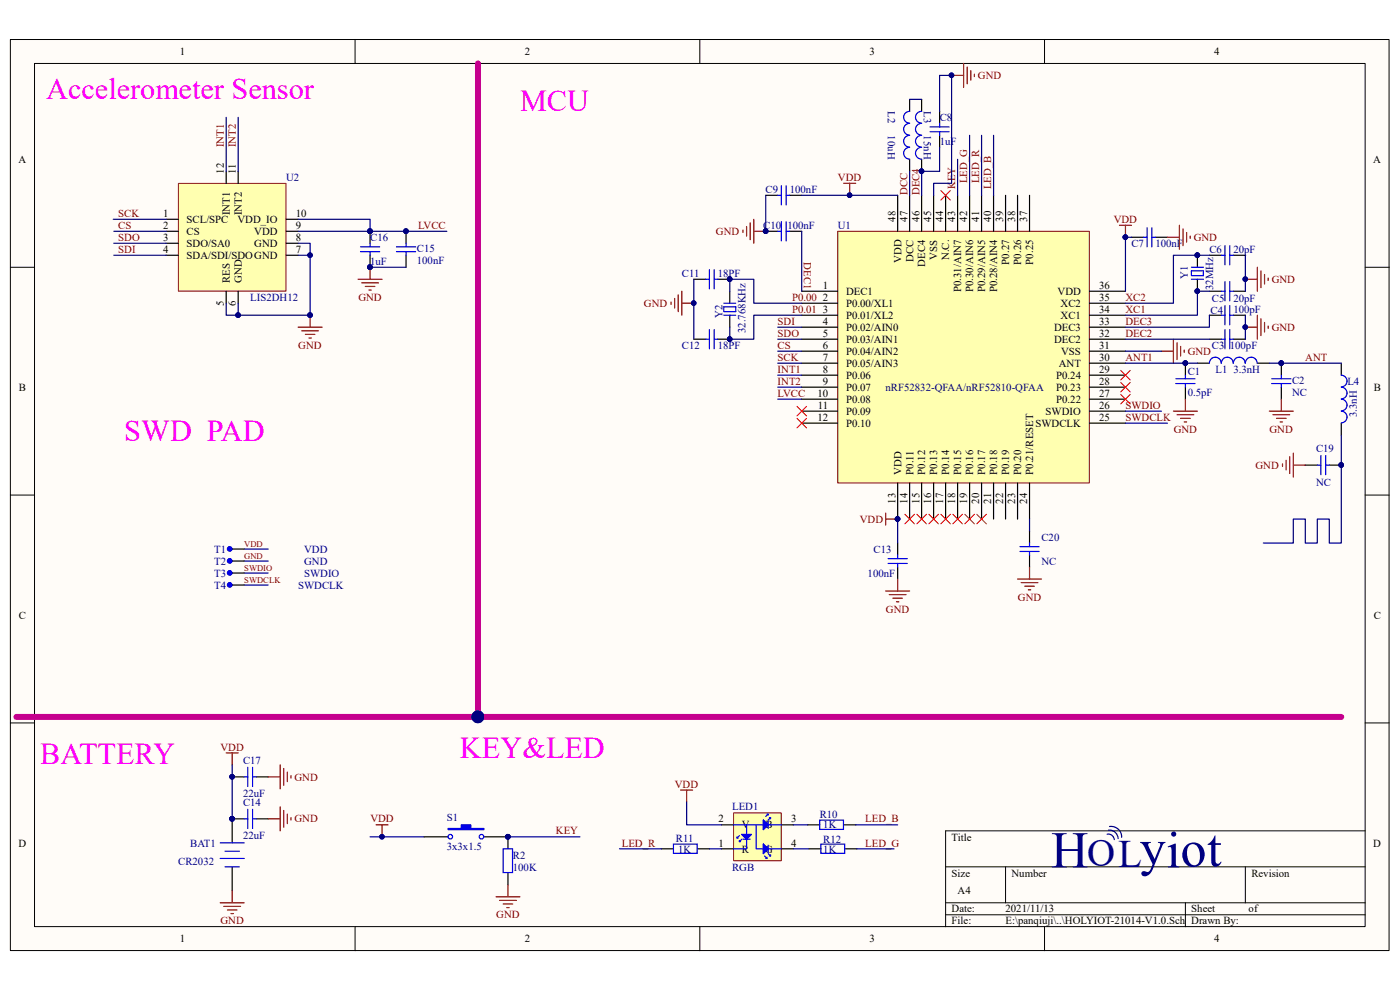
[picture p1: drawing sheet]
<svg xmlns="http://www.w3.org/2000/svg" width="297mm" height="210mm" viewBox="0 0 297 210" stroke-linecap="round" stroke-linejoin="round" font-family="sans-serif">
<path d="M2.2 8.4h292.5v193.2h-292.5z" fill="#fffcf8"/>
<path d="M2.2 8.4h292.5v193.2h-292.5z" fill="none" stroke="#000" stroke-width=".21"/>
<path d="M7.4 13.5h282.2v183.1h-282.2z" fill="#fffcf8"/>
<g fill="none" stroke="#000" stroke-width=".21">
<path d="M7.3 13.5h282.3v183.1h-282.3zM75.3 8.4v5.1M148.5 8.4v5.1M221.6 8.4v5.1M2.2 56.7h5.1M289.6 56.7h5.1M2.2 105h5.1M289.6 105h5.1M2.2 153.3h5.1M289.6 153.3h5.1M289.6 176.2h-89v20.4M75.3 196.6v5.1"/>
<path d="M148.5 196.6v5.1M200.6 183.9h89M200.6 191.5h89M200.6 194h89M213.3 183.9v7.6M221.6 196.6v5.1M251.5 191.5v5.1M264.2 183.9v7.6"/>
</g>
<path d="M177.8 49.1h53.3v53.3h-53.3z" fill="#ffffb0"/>
<path d="M177.7 49.1h53.4v53.3h-53.4z" fill="none" stroke="#800000" stroke-width=".21"/>
<g fill="none" stroke="#000" stroke-width=".25">
<path d="M193 21.1v2.5M193 33.8v2.5M195.5 21.1v2.5M195.5 33.8v2.5M199.3 23.6v2.6M199.3 28.7v2.6M147.2 59.2h2.5M152.3 59.2h2.5M162.4 49.1h2.6M162.4 41.4h2.6M167.5 49.1h2.6M167.5 41.4h2.6"/>
<path d="M190.4 41.4v7.7M193 41.4v7.7M195.5 41.4v7.7M198.1 41.4v7.7M200.6 41.4v7.7M203.1 41.4v7.7M205.7 41.4v7.7M208.2 41.4v7.7M210.8 41.4v7.7M213.3 41.4v7.7M215.9 41.4v7.7M218.4 41.4v7.7"/>
<path d="M240 50.3h2.6M245.1 50.3h2.6M254 54.1v2.6M254 59.2v2.6M256.6 54.1h2.5M261.7 54.1h2.5M147.2 72h2.5M152.3 72h2.5M154.8 61.8v2.5M154.8 66.9v2.5M170.1 61.8h7.6M170.1 64.3h7.6"/>
<path d="M170.1 66.9h7.6M170.1 69.4h7.6M170.1 72h7.6M170.1 74.5h7.6M170.1 77h7.6M170.1 79.6h7.6M231.1 61.8h7.7M231.1 64.3h7.7M231.1 66.9h7.7M231.1 69.4h7.7M231.1 72h7.7M231.1 74.5h7.7"/>
<path d="M231.1 77h7.7M231.1 79.6h7.7M251.5 77v2.6M254 77h2.6M256.6 61.8h2.5M256.6 66.9h2.5M256.6 72h2.5M261.7 61.8h2.5M261.7 66.9h2.5M261.7 72h2.5M266.7 77h2.6M271.8 77v2.6"/>
<path d="M170.1 82.1h7.6M170.1 84.7h7.6M170.1 87.2h7.6M170.1 89.8h7.6M231.1 82.1h7.7M231.1 84.7h7.7M231.1 87.2h7.7M231.1 89.8h7.7M251.5 82.1v2.6M271.8 82.1v2.6M190.4 102.5v7.6M190.4 115.2v2.5"/>
<path d="M193 102.5v7.6M195.5 102.5v7.6M198.1 102.5v7.6M200.6 102.5v7.6M203.1 102.5v7.6M205.7 102.5v7.6M208.2 102.5v7.6M210.8 102.5v7.6M213.3 102.5v7.6M215.9 102.5v7.6M218.4 102.5v7.6M190.4 120.3v2.5"/>
</g>
<g fill="#000080" stroke="#000080" stroke-width=".21">
<circle cx="190.4" cy="110.1" r=".48"/>
<circle cx="195.5" cy="36.3" r=".48"/>
<circle cx="251.4" cy="77" r=".48"/>
<circle cx="162.4" cy="49" r=".48"/>
<circle cx="271.8" cy="77" r=".48"/>
<circle cx="264.2" cy="69.4" r=".48"/>
<circle cx="264.2" cy="59.2" r=".48"/>
<circle cx="238.7" cy="50.3" r=".48"/>
<circle cx="201.9" cy="16" r=".48"/>
<circle cx="154.8" cy="59.2" r=".48"/>
<circle cx="154.8" cy="71.9" r=".48"/>
<circle cx="147.2" cy="64.3" r=".48"/>
<circle cx="180.2" cy="41.4" r=".48"/>
<circle cx="254" cy="54.1" r=".48"/>
<circle cx="254" cy="61.8" r=".48"/>
</g>
<g fill="none" stroke="#00f" stroke-width=".25">
<path d="M165.8 39.4v4.1M166.8 39.4v4.1M193 31.3a1.25 1.25 0 0 0-1.3 1.2 1.25 1.25 0 0 0 1.3 1.2M193 28.7a1.25 1.25 0 0 0-1.3 1.3 1.25 1.25 0 0 0 1.3 1.2M193 26.2a1.25 1.25 0 0 0-1.3 1.2 1.25 1.25 0 0 0 1.3 1.3M193 23.6a1.25 1.25 0 0 0-1.3 1.3 1.25 1.25 0 0 0 1.3 1.2M195.5 31.3a1.25 1.25 0 0 0-1.3 1.2 1.25 1.25 0 0 0 1.3 1.2M195.5 28.7a1.25 1.25 0 0 0-1.3 1.3 1.25 1.25 0 0 0 1.3 1.2M195.5 26.2a1.25 1.25 0 0 0-1.3 1.2 1.25 1.25 0 0 0 1.3 1.3M195.5 23.6a1.25 1.25 0 0 0-1.3 1.3 1.25 1.25 0 0 0 1.3 1.2M197.3 26.9h4.1M197.3 27.9h4.1"/>
<path d="M199.3 26.2v.7M199.3 27.9v.8M149.7 59.2h.8M150.5 57.2v4.1M151.5 57.2v4.1M151.5 59.2h.8M165 49.1h.8M165 41.4h.8M165.8 47v4.1M166.8 47v4.1M166.8 49.1h.7M166.8 41.4h.7"/>
<path d="M242.6 50.3h.7M243.3 48.3v4.1M244.4 48.3v4.1M244.4 50.3h.7M252.7 57.5h2.6v1h-2.6zM252.7 59.2h2.6M252.7 56.7h2.6M259.1 54.1h.8M259.9 52.1v4.1M259.9 59.7v4.1M260.9 52.1v4.1M260.9 59.7v4.1"/>
<path d="M260.9 54.1h.8M149.7 72h.8M150.5 69.9v4.1M151.5 72h.8M151.5 69.9v4.1M153.5 65.1h2.6v1h-2.6zM153.5 66.9h2.6M153.5 64.3h2.6M251.5 79.6v.7M259.1 77a1.25 1.25 0 0 0-1.3-1.2 1.25 1.25 0 0 0-1.2 1.2M259.1 72h.8M259.1 66.9h.8"/>
<path d="M259.1 61.8h.8M259.9 64.8v4.1M259.9 69.9v4.1M260.9 64.8v4.1M260.9 69.9v4.1M260.9 72h.8M260.9 66.9h.8M260.9 61.8h.8M261.6 77a1.25 1.25 0 0 0-1.2-1.2 1.25 1.25 0 0 0-1.3 1.2M264.1 77a1.25 1.25 0 0 0-1.2-1.2 1.25 1.25 0 0 0-1.2 1.2M266.7 77a1.25 1.25 0 0 0-1.3-1.2 1.25 1.25 0 0 0-1.2 1.2M271.8 79.6v.7"/>
<path d="M249.4 81.4h4.1M249.4 80.3h4.1M251.5 81.4v.7M269.8 81.4h4.1M269.8 80.3h4.1M271.8 81.4v.7M188.4 119.5h4.1M188.4 118.5h4.1M190.4 117.7v.8M190.4 119.5v.8"/>
</g>
<g fill="none" stroke="#800000" stroke-width=".25">
<path d="M201.9 16h2.5M204.4 13.5v5M205.2 14.2v3.6M205.9 15v2M206.7 15.7v.5M179 38.9h2.5M180.3 38.9v2.5M157.6 48.8v.5M158.4 48v2.1M159.1 47.3v3.5M159.9 46.5v5.1M159.9 49.1h2.5"/>
<path d="M237.5 47.8h2.5M238.8 47.8v2.5M247.7 50.3h2.5M250.2 47.8v5.1M251 48.6v3.5M251.7 49.3v2.1M252.5 50.1v.5M264.2 59.2h2.5M266.7 56.7v5.1M267.5 57.5v3.5M268.3 58.2v2.1M269 59v.5"/>
<path d="M142.4 64.1v.5M143.1 63.3v2M143.9 62.5v3.6M144.6 61.8v5.1M144.6 64.3h2.6M246.4 74.5h2.5M248.9 72v5M249.7 72.7v3.6M250.5 73.5v2M251.2 74.2v.5M264.2 69.4h2.5M266.7 66.9v5.1"/>
<path d="M267.5 67.6v3.6M268.3 68.4v2M269 69.2v.5M248.9 87.2h5.1M249.7 88h3.6M250.5 88.7h2M251.2 89.5h.5M251.5 84.7v2.5M269.3 87.2h5.1M270 88h3.6M270.8 88.7h2M271.6 89.5h.5"/>
<path d="M271.8 84.7v2.5M187.9 108.8v2.6M187.9 110.1h2.5M187.9 125.4h5.1M188.6 126.1h3.6M189.4 126.9h2M190.2 127.7h.5M190.4 122.8v2.6"/>
</g>
<path d="M37.9 38.9h22.8v22.9h-22.8z" fill="#ffffb0"/>
<path d="M37.8 38.9h22.9v22.9h-22.9z" fill="none" stroke="#800000" stroke-width=".21"/>
<g fill="none" stroke="#000" stroke-width=".25">
<path d="M48 36.3v2.6M50.5 36.3v2.6M35.3 46.5h2.5M35.3 49.1h2.5M35.3 51.6h2.5M35.3 54.1h2.5M60.7 46.5h2.5M60.7 49.1h2.5M60.7 51.6h2.5M60.7 54.1h2.5M78.5 49.1v2.5M78.5 54.1v2.6"/>
<path d="M86.1 49.1v2.5M86.1 54.1v2.6M48 61.8v2.5M50.5 61.8v2.5M51.8 173.7h-2.5v5.1M54.3 173.7h2.6M90 177.5h5M102.7 177.5h5.1v2.6M49.3 183.9v5.1M107.8 185.1v2.6"/>
</g>
<g fill="none" stroke="#800000" stroke-width=".25">
<path d="M76 59.2h5.1M76.7 60h3.6M78.5 56.7v2.5M63.2 69.4h5.1M64 70.2h3.6M64.8 70.9h2M65.5 71.7h.5M65.8 66.9v2.5M77.5 60.8h2M78.3 61.5h.5M48 159.7h2.5M49.3 159.7v2.6"/>
<path d="M56.9 173.7h2.5M59.4 171.2v5M60.2 171.9v3.6M61 172.7v2M61.7 173.4v.6M79.8 175h2.5M81.1 175v2.5M46.7 191.5h5.1M47.5 192.3h3.5M48.2 193h2.1M49 193.8h.5M49.3 189v2.5"/>
<path d="M105.2 190.2h5.1M106 191h3.5M106.7 191.8h2.1M107.5 192.5h.5M107.8 187.7v2.5"/>
</g>
<g fill="#000080" stroke="#000080" stroke-width=".21">
<circle cx="65.8" cy="66.8" r=".48"/>
<circle cx="86.1" cy="49" r=".48"/>
<circle cx="78.5" cy="49" r=".48"/>
<circle cx="78.5" cy="56.7" r=".48"/>
<circle cx="107.7" cy="177.5" r=".48"/>
<circle cx="81" cy="177.5" r=".48"/>
<circle cx="49.2" cy="173.7" r=".48"/>
</g>
<g fill="none" stroke="#00f" stroke-width=".25">
<path d="M76.5 53.4h4M76.5 52.4h4M78.5 51.6v.8M78.5 53.4v.7M84.1 53.4h4.1M84.1 52.4h4.1M86.1 51.6v.8M86.1 53.4v.7M46.7 178.8h5.1M51.8 173.7h.8M52.6 171.7v4M53.6 171.7v4"/>
<path d="M53.6 173.7h.7M46.7 182.1h5.1M47.7 180.6h3.1M47.7 183.9h3.1M106.7 180.1h2v5h-2z"/>
</g>
<path d="M199.6 40.4l2 2M201.6 40.4l-2 2M237.7 78.6l2.1 2M239.8 78.6l-2.1 2M169.1 86.2l2 2M169.1 88.7l2 2.1M171.1 86.2l-2 2M171.1 88.7l-2 2.1M237.7 83.7l2.1 2M237.7 81.1l2.1 2M239.8 83.7l-2.1 2M239.8 81.1l-2.1 2" fill="none" stroke="#f00" stroke-width=".21"/>
<path d="M95 175.7h2.8v-.7h2.1v.7h2.8v.3h-7.7z" fill-rule="evenodd" fill="#00f"/>
<g fill="none" stroke="#00f" stroke-width=".25">
<path d="M216.4 117h4M216.4 116h4M218.4 115.2v.8M218.4 117v.7M95 175.7h2.8v-.7h2.1v.7h2.8v.3h-7.7zM142.9 179h5v2h-5zM173.9 174h5v1.9h-5zM174.2 179h5v2h-5z"/>
<circle cx="95.5" cy="177.5" r=".48"/>
<circle cx="102.1" cy="177.5" r=".48"/>
</g>
<circle cx="107.7" cy="177.5" r=".48" fill="#000080" stroke="#000080" stroke-width=".21"/>
<path d="M234.9 177l.1-.1a1.25 1.25 0 0 1 1.4 1.2M235.1 176.1a1.8 1.8 0 0 1 2.1 1.8M235.4 175.3a2.23 2.23 0 0 1 2.5 2.3" fill="none" stroke="#000080" stroke-width=".25"/>
<path d="M218.4 112.7v2.5M218.4 117.7v2.6M171.4 175h2.5M179 175h2.5M140.3 180.1h2.6M148 180.1h2.5M171.6 180.1h2.6M179.2 180.1h2.6" fill="none" stroke="#000" stroke-width=".25"/>
<path d="M215.9 122.8h5.1M216.6 123.6h3.6M217.4 124.4h2M218.2 125.1h.5M218.4 120.3v2.5M144.4 167.6h2.5M145.7 167.6v2.5" fill="none" stroke="#800000" stroke-width=".25"/>
<path d="M155.7 172.5h10v10.1h-10z" fill="#ffffb0"/>
<path d="M155.6 172.4h10.1v10.2h-10.1z" fill="none" stroke="#800000" stroke-width=".21"/>
<path d="M153 175h2.6M165.8 175h2.5M153 180.1h2.6M165.8 180.1h2.5" fill="none" stroke="#000" stroke-width=".25"/>
<g fill="none" stroke="#00f" stroke-width=".25">
<path d="M155.6 175h2.8v5.1h-2.8M156.3 177.5v.3h.3M156.9 178.3v.2h.2M156.9 177.3l-.6 .5M157.4 177h2l-1 1zM157.4 178l-.5 .5M157.6 178h1.5M158.4 175h7.4M160.4 175v5.1h5.4M161.9 174l1.1 1-1.1 1zM161.9 179l1.1 1.1-1.1 1zM162.7 172.7h.3v.2"/>
<path d="M163 174.2v1.5M163 179.3v1.5M163 172.7l-.6 .5M163.2 173.4h.3v.3M163.5 173.4l-.5 .6M162.2 181.6l.5 .5M162.7 181.8v.3h-.3M163 181.1l.5 .5M163.5 181.3v.3h-.3"/>
</g>
<path d="M161.9 174l1.1 1-1.1 1z" fill="#00f"/>
<path d="M161.9 174l1.1 1-1.1 1z" fill="none" stroke="#00f" stroke-width=".21"/>
<path d="M157.4 177h2l-1 1z" fill="#00f"/>
<path d="M157.4 177h2l-1 1z" fill="none" stroke="#00f" stroke-width=".21"/>
<path d="M161.9 179l1.1 1.1-1.1 1z" fill="#00f"/>
<path d="M161.9 179l1.1 1.1-1.1 1z" fill="none" stroke="#00f" stroke-width=".21"/>
<g fill="none" stroke="#f00" stroke-width=".21">
<path d="M192 109.1l2 2M194 109.1l-2 2M194.5 109.1l2 2M196.5 109.1l-2 2M197 109.1l2.1 2M199.1 109.1l-2.1 2M199.6 109.1l2 2M201.6 109.1l-2 2M202.1 109.1l2.1 2M204.2 109.1l-2.1 2M204.7 109.1l2 2M206.7 109.1l-2 2"/>
<path d="M207.2 109.1l2.1 2M209.3 109.1l-2.1 2"/>
</g>
<path d="M284.5 77v2.6M276.9 98.7h2.6M282 98.7h2.5M284.5 89.8v2.5M49.3 116.5h2.5M49.3 119h2.5M49.3 121.6h2.5M49.3 124.1h2.5M49.3 164.8h2.5M54.3 164.8h2.6" fill="none" stroke="#000" stroke-width=".25"/>
<path d="M284.5 79.6a1.25 1.25 0 0 1 1.3 1.2 1.25 1.25 0 0 1-1.3 1.3M279.5 98.7h.7M280.2 96.6v4.1M281.2 96.6v4.1M281.2 98.7h.8M284.5 82.1a1.25 1.25 0 0 1 1.3 1.3 1.25 1.25 0 0 1-1.3 1.2M284.5 84.7a1.25 1.25 0 0 1 1.3 1.2 1.25 1.25 0 0 1-1.3 1.3M284.5 87.2a1.25 1.25 0 0 1 1.3 1.3 1.25 1.25 0 0 1-1.3 1.2M51.8 164.8h.8M52.6 162.8v4M53.6 162.8v4M53.6 164.8h.7" fill="none" stroke="#00f" stroke-width=".25"/>
<g fill="#000080" stroke="#000080" stroke-width=".21">
<circle cx="284.5" cy="98.6" r=".48"/>
<circle cx="49.2" cy="164.8" r=".48"/>
<circle cx="271.8" cy="77" r=".48"/>
<circle cx="251.4" cy="77" r=".48"/>
<circle cx="254" cy="54.1" r=".48"/>
<circle cx="81" cy="177.5" r=".48"/>
<circle cx="50.5" cy="66.8" r=".48"/>
<circle cx="65.8" cy="54.1" r=".48"/>
<circle cx="78.5" cy="56.7" r=".48"/>
<circle cx="154.8" cy="71.9" r=".48"/>
<circle cx="147.2" cy="64.3" r=".48"/>
<circle cx="190.4" cy="110.1" r=".48"/>
<circle cx="180.2" cy="41.4" r=".48"/>
<circle cx="162.4" cy="49" r=".48"/>
<circle cx="238.7" cy="50.3" r=".48"/>
<circle cx="264.2" cy="69.4" r=".48"/>
<circle cx="264.2" cy="59.2" r=".48"/>
<circle cx="107.7" cy="177.5" r=".48"/>
<circle cx="49.2" cy="173.7" r=".48"/>
<circle cx="201.9" cy="16" r=".48"/>
<circle cx="254" cy="61.8" r=".48"/>
<circle cx="65.8" cy="66.8" r=".48"/>
<circle cx="195.5" cy="36.3" r=".48"/>
<circle cx="78.5" cy="49" r=".48"/>
<circle cx="86.1" cy="49" r=".48"/>
<circle cx="154.8" cy="59.2" r=".48"/>
<circle cx="101.4" cy="152.1" r="1.25"/>
</g>
<path d="M272.1 98.4v.5M272.8 97.6v2.1M273.6 96.9v3.5M274.4 96.1v5.1M274.4 98.7h2.5M56.9 164.8h2.5M59.4 162.3v5M60.2 163v3.6M61 163.8v2M61.7 164.5v.5" fill="none" stroke="#800000" stroke-width=".25"/>
<g fill="none" stroke="#000080" stroke-width=".25">
<path d="M48 24.9v11.4M50.5 24.9v11.4M193 36.3v5.1M193 21.1h2.5M199.3 23.6v-7.6h2.6v22.9h-3.8v2.5M199.3 31.3v5h-3.8v5.1M203.1 33.8v7.6M205.7 28.7v12.7M208.2 28.7v12.7M210.8 28.7v12.7M24 46.5h11.3M24.1 51.6h11.2"/>
<path d="M24.2 54.1h11.1M24.2 49.1h11.1M63.2 51.6h2.6v15.3h-15.3M63.2 46.5h15.3v2.6M63.2 54.1h2.6M63.2 49.1h15.3M78.5 49.1h16.3M78.5 56.7h7.6M147.2 59.2v12.8M162.4 41.4v7.7M170.1 41.4h20.3M170.1 49.1v12.7"/>
<path d="M240 50.3h-1.2v11.5M256.6 54.1h-7.7v10.2h-10.1M264.2 54.1v7.7M48 64.3v2.6h2.5M50.5 64.3v2.6M154.8 61.8v-2.6h5.1v5.1h10.2M165 72h5.1M165 74.5h5.1M165 69.4h5.1M165 77h5.1M165 79.6h5.1M170.1 66.9h-10.2v5.1h-5.1v-2.6"/>
<path d="M238.8 77h15.2M238.8 72h17.8M238.8 74.5h7.6M256.6 66.9v2.5h-17.8M256.6 61.8h-2.6v5.1h-15.2M264.2 66.9v5.1M269.3 77h15.2M165 84.7h5.1M165 82.1h5.1M238.8 87.2h7.6M238.8 89.8h8.9M284.5 92.3v22.9h-2.5v-5.1h-2.5v5.1h-2.6v-5.1h-2.5v5.1h-6.4"/>
<path d="M51.8 116.5h5.1M51.8 119h5.1M190.4 110.1v5.1M218.4 110.1v2.6M51.8 121.6h5.1M51.8 124.1h5.1M49.3 162.3v11.4M78.5 177.5h11.5M107.8 177.5h15.2M145.7 170.1v4.9h7.3M168.3 175h3.1M181.5 175h8.9"/>
<path d="M131.4 180.1h8.9M150.5 180.1h2.5M168.3 180.1h3.3M181.8 180.1h7.9"/>
</g>
<path d="M101.4 13.5v138.6M3.5 152.1h281" fill="none" stroke="#c5008e" stroke-width="1.3"/>
<g fill="#00f" stroke="#00f" stroke-width=".25">
<path d="M48.5 116a.49 .49 0 0 1 .7 .5l-.5-.1 .5 .1a.48 .48 0 0 1-.7 .4 .48 .48 0 0 1 0-.9z" fill-rule="evenodd"/>
<path d="M48.5 118.6a.49 .49 0 0 1 .7 .4h-.5h.5a.48 .48 0 0 1-.7 .4 .48 .48 0 0 1 0-.8z" fill-rule="evenodd"/>
<path d="M48.5 121.1a.49 .49 0 0 1 .7 .5l-.5-.1 .5 .1a.48 .48 0 0 1-.7 .3 .48 .48 0 0 1 0-.8z" fill-rule="evenodd"/>
<path d="M48.5 123.7a.49 .49 0 0 1 .7 .4h-.5h.5a.48 .48 0 0 1-.7 .4 .48 .48 0 0 1 0-.8z" fill-rule="evenodd"/>
</g>
<g font-size="11" fill="#000080">
<text x="223" y="184">H</text>
<text x="241.8" y="183.5">yiot</text>
</g>
<text font-size="8.3" fill="#000080" x="230.6" y="183.6">OL</text>
<g font-size="6.4" fill="#f0f">
<text x="9.8" y="21">Accelerometer Sensor</text>
<text x="110.3" y="23.5">MCU</text>
<text x="26.4" y="93.5">SWD PAD</text>
<text x="97.6" y="160.9">KEY&amp;LED</text>
<text x="8.6" y="162.1">BATTERY</text>
</g>
<g font-size="2.3">
<text x="38.2" y="11.7">1</text>
<text x="111.3" y="11.7">2</text>
<text x="184.4" y="11.7">3</text>
<text x="257.6" y="11.7">4</text>
<text x="3.9" y="34.6">A</text>
<text x="291.3" y="34.6">A</text>
<text x="47.5" y="36.9" transform="rotate(-90 47.5 36.9)">12</text>
<text x="50" y="36.9" transform="rotate(-90 50 36.9)">11</text>
<text x="34.6" y="46">1</text>
<text x="39.6" y="47.3">SCL/SPC</text>
<text x="48.8" y="45.6" transform="rotate(-90 48.8 45.6)">INT1</text>
<text x="50.4" y="47.3">VDD_IO</text>
<text x="51.3" y="45.6" transform="rotate(-90 51.3 45.6)">INT2</text>
<text x="62.7" y="46">10</text>
<text x="190" y="47" transform="rotate(-90 190 47)">48</text>
<text x="192.5" y="47" transform="rotate(-90 192.5 47)">47</text>
<text x="195" y="47" transform="rotate(-90 195 47)">46</text>
<text x="197.6" y="47" transform="rotate(-90 197.6 47)">45</text>
<text x="200.1" y="47" transform="rotate(-90 200.1 47)">44</text>
<text x="202.6" y="47" transform="rotate(-90 202.6 47)">43</text>
<text x="205.2" y="47" transform="rotate(-90 205.2 47)">42</text>
<text x="207.7" y="47" transform="rotate(-90 207.7 47)">41</text>
<text x="210.3" y="47" transform="rotate(-90 210.3 47)">40</text>
<text x="212.8" y="47" transform="rotate(-90 212.8 47)">39</text>
<text x="215.4" y="47" transform="rotate(-90 215.4 47)">38</text>
<text x="217.9" y="47" transform="rotate(-90 217.9 47)">37</text>
<text x="34.6" y="48.6">2</text>
<text x="34.6" y="51.1">3</text>
<text x="34.6" y="53.6">4</text>
<text x="39.6" y="49.8">CS</text>
<text x="39.6" y="52.4">SDO/SA0</text>
<text x="53.9" y="52.4">GND</text>
<text x="53.9" y="49.8">VDD</text>
<text x="62.7" y="53.6">7</text>
<text x="62.7" y="51.1">8</text>
<text x="62.7" y="48.6">9</text>
<text x="39.6" y="54.9">SDA/SDI/SDOGND</text>
<text x="48.8" y="60" transform="rotate(-90 48.8 60)">RES</text>
<text x="51.3" y="60" transform="rotate(-90 51.3 60)">GND</text>
<text x="191.2" y="55.8" transform="rotate(-90 191.2 55.8)">VDD</text>
<text x="193.8" y="55.6" transform="rotate(-90 193.8 55.6)">DCC</text>
<text x="196.3" y="56.6" transform="rotate(-90 196.3 56.6)">DEC4</text>
<text x="198.8" y="55.1" transform="rotate(-90 198.8 55.1)">VSS</text>
<text x="201.4" y="55.2" transform="rotate(-90 201.4 55.2)">N.C.</text>
<text x="214.1" y="56.1" transform="rotate(-90 214.1 56.1)">P0.27</text>
<text x="216.7" y="56.1" transform="rotate(-90 216.7 56.1)">P0.26</text>
<text x="219.2" y="56.1" transform="rotate(-90 219.2 56.1)">P0.25</text>
<text x="47.5" y="65" transform="rotate(-90 47.5 65)">5</text>
<text x="50" y="65" transform="rotate(-90 50 65)">6</text>
<text x="174.5" y="61.3">1</text>
<text x="174.5" y="63.8">2</text>
<text x="179.5" y="62.6">DEC1</text>
<text x="179.5" y="65.1">P0.00/XL1</text>
<text x="203.9" y="62" transform="rotate(-90 203.9 62)">P0.31/AIN7</text>
<text x="206.5" y="62" transform="rotate(-90 206.5 62)">P0.30/AIN6</text>
<text x="209" y="62" transform="rotate(-90 209 62)">P0.29/AIN5</text>
<text x="211.5" y="62" transform="rotate(-90 211.5 62)">P0.28/AIN4</text>
<text x="224.4" y="62.6">VDD</text>
<text x="225" y="65.1">XC2</text>
<text x="233.2" y="63.8">35</text>
<text x="233.2" y="61.3">36</text>
<text x="174.5" y="66.4">3</text>
<text x="174.5" y="68.9">4</text>
<text x="174.5" y="71.5">5</text>
<text x="179.5" y="67.6">P0.01/XL2</text>
<text x="179.5" y="70.2">P0.02/AIN0</text>
<text x="223.6" y="70.2">DEC3</text>
<text x="225" y="67.6">XC1</text>
<text x="233.2" y="71.5">32</text>
<text x="233.2" y="68.9">33</text>
<text x="233.2" y="66.4">34</text>
<text x="174.5" y="74">6</text>
<text x="174.5" y="76.5">7</text>
<text x="179.5" y="72.7">P0.03/AIN1</text>
<text x="179.5" y="75.3">P0.04/AIN2</text>
<text x="179.5" y="77.8">P0.05/AIN3</text>
<text x="223.6" y="72.7">DEC2</text>
<text x="224.6" y="77.8">ANT</text>
<text x="225.1" y="75.3">VSS</text>
<text x="233.2" y="76.5">30</text>
<text x="233.2" y="74">31</text>
<text x="4" y="82.9">B</text>
<text x="174.5" y="79.1">8</text>
<text x="174.5" y="81.6">9</text>
<text x="179.5" y="80.3">P0.06</text>
<text x="179.5" y="82.9">P0.07</text>
<text x="224.1" y="82.9">P0.23</text>
<text x="224.1" y="80.3">P0.24</text>
<text x="233.2" y="81.6">28</text>
<text x="233.2" y="79.1">29</text>
<text x="291.4" y="82.9">B</text>
<text x="173.4" y="84.2">10</text>
<text x="173.4" y="89.3">12</text>
<text x="173.5" y="86.7">11</text>
<text x="179.5" y="85.4">P0.08</text>
<text x="179.5" y="88">P0.09</text>
<text x="221.8" y="88">SWDIO</text>
<text x="224.1" y="85.4">P0.22</text>
<text x="233.2" y="89.3">25</text>
<text x="233.2" y="86.7">26</text>
<text x="233.2" y="84.2">27</text>
<text x="179.5" y="90.6">P0.10</text>
<text x="219.7" y="90.6">SWDCLK</text>
<text x="191.2" y="100.7" transform="rotate(-90 191.2 100.7)">VDD</text>
<text x="193.8" y="100.7" transform="rotate(-90 193.8 100.7)">P0.11</text>
<text x="196.3" y="100.7" transform="rotate(-90 196.3 100.7)">P0.12</text>
<text x="198.8" y="100.7" transform="rotate(-90 198.8 100.7)">P0.13</text>
<text x="201.4" y="100.7" transform="rotate(-90 201.4 100.7)">P0.14</text>
<text x="203.9" y="100.7" transform="rotate(-90 203.9 100.7)">P0.15</text>
<text x="206.5" y="100.7" transform="rotate(-90 206.5 100.7)">P0.16</text>
<text x="209" y="100.7" transform="rotate(-90 209 100.7)">P0.17</text>
<text x="211.5" y="100.7" transform="rotate(-90 211.5 100.7)">P0.18</text>
<text x="214.1" y="100.7" transform="rotate(-90 214.1 100.7)">P0.19</text>
<text x="216.7" y="100.7" transform="rotate(-90 216.7 100.7)">P0.20</text>
<text x="219.2" y="100.7" transform="rotate(-90 219.2 100.7)">P0.21/RESET</text>
<text x="190" y="106.8" transform="rotate(-90 190 106.8)">13</text>
<text x="192.5" y="106.8" transform="rotate(-90 192.5 106.8)">14</text>
<text x="195" y="106.8" transform="rotate(-90 195 106.8)">15</text>
<text x="197.6" y="106.8" transform="rotate(-90 197.6 106.8)">16</text>
<text x="200.1" y="106.8" transform="rotate(-90 200.1 106.8)">17</text>
<text x="202.6" y="106.8" transform="rotate(-90 202.6 106.8)">18</text>
<text x="205.2" y="106.8" transform="rotate(-90 205.2 106.8)">19</text>
<text x="207.7" y="106.8" transform="rotate(-90 207.7 106.8)">20</text>
<text x="210.3" y="106.8" transform="rotate(-90 210.3 106.8)">21</text>
<text x="212.8" y="106.8" transform="rotate(-90 212.8 106.8)">22</text>
<text x="215.4" y="106.8" transform="rotate(-90 215.4 106.8)">23</text>
<text x="217.9" y="106.8" transform="rotate(-90 217.9 106.8)">24</text>
<text x="4" y="131.2">C</text>
<text x="291.4" y="131.2">C</text>
<text x="3.9" y="179.6">D</text>
<text x="152.4" y="174.5">2</text>
<text x="152.4" y="179.6">1</text>
<text x="157.3" y="175.7">V</text>
<text x="162.4" y="175.7">B</text>
<text x="167.8" y="174.5">3</text>
<text x="167.8" y="179.6">4</text>
<text x="201.9" y="178.3">Title</text>
<text x="291.3" y="179.6">D</text>
<text x="157.3" y="180.8">R</text>
<text x="162.3" y="180.8">G</text>
<text x="201.9" y="185.9">Size</text>
<text x="214.6" y="185.9">Number</text>
<text x="265.5" y="185.9">Revision</text>
<text x="203.2" y="189.7">A4</text>
<text x="201.9" y="193.5">Date:</text>
<text x="201.9" y="196.1">File:</text>
<text x="213.3" y="193.5">2021/11/13</text>
<text x="213.3" y="196.1">E:\panqiuji\..\HOLYIOT-21014-V1.0.Sch</text>
<text x="252.7" y="193.5">Sheet</text>
<text x="252.7" y="196.1">Drawn By:</text>
<text x="264.9" y="193.5">of</text>
<text x="38.2" y="199.9">1</text>
<text x="111.3" y="199.9">2</text>
<text x="184.4" y="199.9">3</text>
<text x="257.6" y="199.9">4</text>
</g>
<g font-size="2.3" fill="#800000">
<text x="207.5" y="16.8">GND</text>
<text x="47.5" y="31.2" transform="rotate(-90 47.5 31.2)">INT1</text>
<text x="50" y="31.2" transform="rotate(-90 50 31.2)">INT2</text>
<text x="177.8" y="38.4">VDD</text>
<text x="192.5" y="41.4" transform="rotate(-90 192.5 41.4)">DCC</text>
<text x="195" y="41.4" transform="rotate(-90 195 41.4)">DEC4</text>
<text x="202.6" y="40.2" transform="rotate(-90 202.6 40.2)">KEY</text>
<text x="205.2" y="38.9" transform="rotate(-90 205.2 38.9)">LED_G</text>
<text x="207.7" y="38.9" transform="rotate(-90 207.7 38.9)">LED_R</text>
<text x="210.3" y="40.2" transform="rotate(-90 210.3 40.2)">LED_B</text>
<text x="25.1" y="46">SCK</text>
<text x="236.3" y="47.3">VDD</text>
<text x="25.1" y="53.6">SDI</text>
<text x="25.1" y="51.1">SDO</text>
<text x="25.1" y="48.6">CS</text>
<text x="88.7" y="48.6">LVCC</text>
<text x="151.9" y="49.8">GND</text>
<text x="253.2" y="51.1">GND</text>
<text x="170.6" y="55.7" transform="rotate(90 170.6 55.7)">DEC1</text>
<text x="76" y="63.8">GND</text>
<text x="136.6" y="65.1">GND</text>
<text x="168.1" y="63.8">P0.00</text>
<text x="238.8" y="63.8">XC2</text>
<text x="269.8" y="60">GND</text>
<text x="165" y="68.9">SDI</text>
<text x="165" y="71.5">SDO</text>
<text x="168.1" y="66.4">P0.01</text>
<text x="238.8" y="66.4">XC1</text>
<text x="238.8" y="68.9">DEC3</text>
<text x="238.8" y="71.5">DEC2</text>
<text x="269.8" y="70.2">GND</text>
<text x="63.3" y="74">GND</text>
<text x="165" y="74">CS</text>
<text x="165" y="76.5">SCK</text>
<text x="238.8" y="76.5">ANT1</text>
<text x="252" y="75.3">GND</text>
<text x="276.9" y="76.5">ANT</text>
<text x="165" y="79.1">INT1</text>
<text x="165" y="81.6">INT2</text>
<text x="165" y="84.2">LVCC</text>
<text x="238.8" y="86.7">SWDIO</text>
<text x="238.8" y="89.3">SWDCLK</text>
<text x="249" y="91.8">GND</text>
<text x="269.3" y="91.8">GND</text>
<text x="266.4" y="99.4">GND</text>
<text x="182.4" y="110.9">VDD</text>
<text x="188" y="130">GND</text>
<text x="215.9" y="127.4">GND</text>
<text x="46.8" y="159.2">VDD</text>
<text x="62.5" y="165.6">GND</text>
<text x="143.2" y="167.1">VDD</text>
<text x="62.5" y="174.5">GND</text>
<text x="78.6" y="174.5">VDD</text>
<text x="117.9" y="177">KEY</text>
<text x="131.9" y="179.6">LED_R</text>
<text x="183.6" y="179.6">LED_G</text>
<text x="183.6" y="174.5">LED_B</text>
<text x="46.8" y="196.1">GND</text>
<text x="105.3" y="194.8">GND</text>
</g>
<g font-size="2.3" fill="#000080">
<text x="188.4" y="23.6" transform="rotate(90 188.4 23.6)">L2</text>
<text x="196" y="23.6" transform="rotate(90 196 23.6)">L3</text>
<text x="188.4" y="28.7" transform="rotate(90 188.4 28.7)">10uH</text>
<text x="196" y="28.7" transform="rotate(90 196 28.7)">15nH</text>
<text x="199.3" y="25.7">C8</text>
<text x="199.3" y="30.8">1uF</text>
<text x="60.7" y="38.4">U2</text>
<text x="162.4" y="40.9">C9</text>
<text x="167.6" y="40.9">100nF</text>
<text x="78.5" y="51.1">C16</text>
<text x="88.4" y="53.4">C15</text>
<text x="161.9" y="48.6">C10</text>
<text x="167" y="48.6">100nF</text>
<text x="177.7" y="48.6">U1</text>
<text x="240" y="52.4">C7</text>
<text x="245.1" y="52.4">100nF</text>
<text x="256.6" y="53.6">C6</text>
<text x="261.7" y="53.6">20pF</text>
<text x="78.5" y="56.2">1uF</text>
<text x="88.4" y="55.9">100nF</text>
<text x="144.6" y="58.8">C11</text>
<text x="152.3" y="58.8">18PF</text>
<text x="252" y="59.2" transform="rotate(-90 252 59.2)">Y1</text>
<text x="53.1" y="63.8">LIS2DH12</text>
<text x="257.1" y="64.1">C5</text>
<text x="257.3" y="61.5" transform="rotate(-90 257.3 61.5)">32MHz</text>
<text x="261.7" y="64.1">20pF</text>
<text x="153.3" y="67.4" transform="rotate(-90 153.3 67.4)">Y2</text>
<text x="158.2" y="70.7" transform="rotate(-90 158.2 70.7)">32.768KHz</text>
<text x="256.8" y="66.6">C4</text>
<text x="261.7" y="66.4">100pF</text>
<text x="144.6" y="74">C12</text>
<text x="152.3" y="74">18PF</text>
<text x="257.1" y="74">C3</text>
<text x="260.9" y="74">100pF</text>
<text x="187.9" y="82.9">nRF52832-QFAA/nRF52810-QFAA</text>
<text x="252" y="79.6">C1</text>
<text x="252" y="83.9">0.5pF</text>
<text x="257.8" y="79.1">L1</text>
<text x="261.7" y="79.1">3.3nH</text>
<text x="274.1" y="81.4">C2</text>
<text x="274.1" y="83.9">NC</text>
<text x="285.8" y="81.6">L4</text>
<text x="287.9" y="88.5" transform="rotate(-90 287.9 88.5)">3.3nH</text>
<text x="279.2" y="95.9">C19</text>
<text x="279.2" y="103">NC</text>
<text x="45.4" y="117.2">T1</text>
<text x="45.4" y="119.8">T2</text>
<text x="64.5" y="117.2">VDD</text>
<text x="64.5" y="119.8">GND</text>
<text x="185.3" y="117.2">C13</text>
<text x="220.9" y="114.7">C20</text>
<text x="220.9" y="119.8">NC</text>
<text x="45.4" y="122.3">T3</text>
<text x="45.4" y="124.9">T4</text>
<text x="63.2" y="124.9">SWDCLK</text>
<text x="64.5" y="122.3">SWDIO</text>
<text x="184.1" y="122.3">100nF</text>
<text x="51.6" y="162">C17</text>
<text x="51.6" y="170.9">C14</text>
<text x="51.6" y="169.1">22uF</text>
<text x="155.3" y="171.9">LED1</text>
<text x="173.9" y="173.4">R10</text>
<text x="40.3" y="179.6">BAT1</text>
<text x="51.6" y="178">22uF</text>
<text x="94.8" y="174.2">S1</text>
<text x="143.4" y="178.6">R11</text>
<text x="174.7" y="178.8">R12</text>
<text x="174.7" y="175.7">1K</text>
<text x="37.8" y="183.4">CR2032</text>
<text x="94.8" y="180.3">3x3x1.5</text>
<text x="108.8" y="182.1">R2</text>
<text x="108.8" y="184.7">100K</text>
<text x="143.9" y="180.8">1K</text>
<text x="155.3" y="184.7">RGB</text>
<text x="174.7" y="180.8">1K</text>
</g>
<g font-size="1.8" fill="#800000">
<text x="51.8" y="116.1">VDD</text>
<text x="51.8" y="118.6">GND</text>
<text x="51.8" y="121.2">SWDIO</text>
<text x="51.8" y="123.7">SWDCLK</text>
</g>
</svg>
